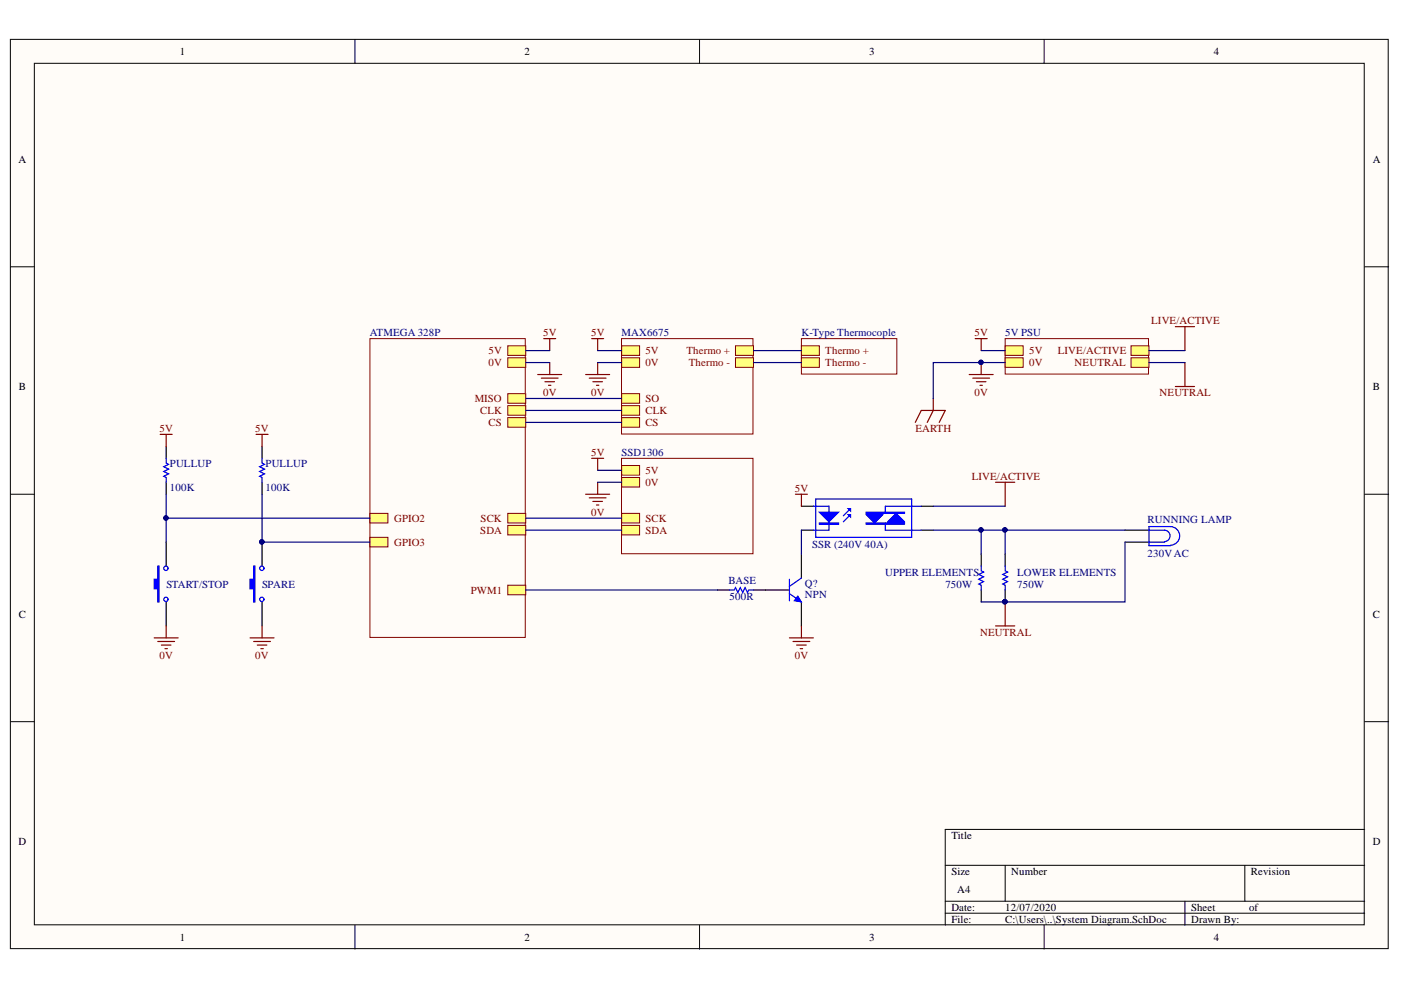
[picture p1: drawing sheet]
<svg xmlns="http://www.w3.org/2000/svg" width="297mm" height="210mm" viewBox="0 0 297 210" stroke-linecap="round" stroke-linejoin="round" font-family="sans-serif">
<g fill="#fffcf8" stroke="#000" stroke-width=".21">
<path d="M2.2 8.3h292.1v192.8h-292.1z"/>
<path d="M7.3 13.4h281.9v182.7h-281.9z"/>
</g>
<g fill="none" stroke="#000" stroke-width=".21">
<path d="M75.3 8.3v5.1M148.3 8.3v5.1M221.4 8.3v5.1M2.2 56.6h5.1M289.3 56.6h5.1M2.2 104.8h5.1M289.3 104.8h5.1M2.2 153h5.1M289.3 153h5.1M289.3 175.9h-88.9v20.3M75.3 196.2v5M148.3 196.2v5"/>
<path d="M200.4 183.5h88.9M200.4 191.1h88.9M200.4 193.6h88.9M213.1 183.5v7.6M221.4 196.2v5M251.2 191.1v5.1M263.9 183.5v7.6"/>
</g>
<path d="M78.4 71.8h33v63.3h-33z" fill="none" stroke="#800000" stroke-width=".21"/>
<path d="M107.7 73.3h3.8v2h-3.8z" fill-rule="evenodd" fill="#ffff80"/>
<path d="M107.7 73.3h3.8v2h-3.8z" fill="none" stroke="#800000" stroke-width=".21"/>
<path d="M107.7 75.9h3.8v2h-3.8z" fill-rule="evenodd" fill="#ffff80"/>
<path d="M107.7 75.9h3.8v2h-3.8z" fill="none" stroke="#800000" stroke-width=".21"/>
<path d="M107.7 83.5h3.8v2h-3.8z" fill-rule="evenodd" fill="#ffff80"/>
<path d="M107.7 83.5h3.8v2h-3.8z" fill="none" stroke="#800000" stroke-width=".21"/>
<path d="M107.7 86h3.8v2h-3.8z" fill-rule="evenodd" fill="#ffff80"/>
<path d="M107.7 86h3.8v2h-3.8z" fill="none" stroke="#800000" stroke-width=".21"/>
<path d="M107.7 88.5h3.8v2.1h-3.8z" fill-rule="evenodd" fill="#ffff80"/>
<path d="M107.7 88.5h3.8v2.1h-3.8z" fill="none" stroke="#800000" stroke-width=".21"/>
<path d="M107.7 108.9h3.8v2h-3.8z" fill-rule="evenodd" fill="#ffff80"/>
<path d="M107.7 108.9h3.8v2h-3.8z" fill="none" stroke="#800000" stroke-width=".21"/>
<path d="M107.7 111.4h3.8v2h-3.8z" fill-rule="evenodd" fill="#ffff80"/>
<path d="M107.7 111.4h3.8v2h-3.8z" fill="none" stroke="#800000" stroke-width=".21"/>
<path d="M78.4 108.9h3.8v2h-3.8z" fill-rule="evenodd" fill="#ffff80"/>
<path d="M78.4 108.9h3.8v2h-3.8z" fill="none" stroke="#800000" stroke-width=".21"/>
<path d="M78.4 113.9h3.8v2.1h-3.8z" fill-rule="evenodd" fill="#ffff80"/>
<path d="M78.4 113.9h3.8v2.1h-3.8z" fill="none" stroke="#800000" stroke-width=".21"/>
<path d="M107.7 124.1h3.8v2h-3.8z" fill-rule="evenodd" fill="#ffff80"/>
<path d="M131.8 71.8h27.8v20.2h-27.8zM107.7 124.1h3.8v2h-3.8z" fill="none" stroke="#800000" stroke-width=".21"/>
<path d="M131.8 73.3h3.8v2h-3.8z" fill-rule="evenodd" fill="#ffff80"/>
<path d="M131.8 73.3h3.8v2h-3.8z" fill="none" stroke="#800000" stroke-width=".21"/>
<path d="M131.8 75.9h3.8v2h-3.8z" fill-rule="evenodd" fill="#ffff80"/>
<path d="M131.8 75.9h3.8v2h-3.8z" fill="none" stroke="#800000" stroke-width=".21"/>
<path d="M155.9 73.3h3.8v2h-3.8z" fill-rule="evenodd" fill="#ffff80"/>
<path d="M155.9 73.3h3.8v2h-3.8z" fill="none" stroke="#800000" stroke-width=".21"/>
<path d="M155.9 75.9h3.8v2h-3.8z" fill-rule="evenodd" fill="#ffff80"/>
<path d="M155.9 75.9h3.8v2h-3.8z" fill="none" stroke="#800000" stroke-width=".21"/>
<path d="M131.8 83.5h3.8v2h-3.8z" fill-rule="evenodd" fill="#ffff80"/>
<path d="M131.8 83.5h3.8v2h-3.8z" fill="none" stroke="#800000" stroke-width=".21"/>
<path d="M131.8 86h3.8v2h-3.8z" fill-rule="evenodd" fill="#ffff80"/>
<path d="M131.8 86h3.8v2h-3.8z" fill="none" stroke="#800000" stroke-width=".21"/>
<path d="M131.8 88.5h3.8v2.1h-3.8z" fill-rule="evenodd" fill="#ffff80"/>
<path d="M131.8 97.2h27.8v20.2h-27.8zM131.8 88.5h3.8v2.1h-3.8z" fill="none" stroke="#800000" stroke-width=".21"/>
<path d="M131.8 98.7h3.8v2h-3.8z" fill-rule="evenodd" fill="#ffff80"/>
<path d="M131.8 98.7h3.8v2h-3.8z" fill="none" stroke="#800000" stroke-width=".21"/>
<path d="M131.8 101.2h3.8v2.1h-3.8z" fill-rule="evenodd" fill="#ffff80"/>
<path d="M131.8 101.2h3.8v2.1h-3.8z" fill="none" stroke="#800000" stroke-width=".21"/>
<path d="M131.8 108.9h3.8v2h-3.8z" fill-rule="evenodd" fill="#ffff80"/>
<path d="M131.8 108.9h3.8v2h-3.8z" fill="none" stroke="#800000" stroke-width=".21"/>
<path d="M131.8 111.4h3.8v2h-3.8z" fill-rule="evenodd" fill="#ffff80"/>
<path d="M131.8 111.4h3.8v2h-3.8z" fill="none" stroke="#800000" stroke-width=".21"/>
<path d="M35.2 94.6v2.6M35.2 102.3v2.5M35.2 114.9v5.1M35.2 127.6v5.1" fill="none" stroke="#000" stroke-width=".25"/>
<path d="M35.2 97.2v1l.5 .2-1 .6 1 .5-1 .5 1 .5-1 .5 .5 .2v1.1" fill="none" stroke="#00f" stroke-width=".25"/>
<path d="M33.5 120h.2v7.6h-.2v-2.8h-.8v-2h.8z" fill-rule="evenodd" fill="#00f"/>
<g fill="none" stroke="#00f" stroke-width=".25">
<path d="M33.5 120h.2v7.6h-.2v-2.8h-.8v-2h.8z"/>
<circle cx="35.2" cy="120.5" r=".46"/>
<circle cx="35.2" cy="127.1" r=".46"/>
</g>
<path d="M169.9 71.8h20.2v7.5h-20.2z" fill="none" stroke="#800000" stroke-width=".21"/>
<path d="M169.9 75.9h3.8v2h-3.8z" fill-rule="evenodd" fill="#ffff80"/>
<path d="M169.9 75.9h3.8v2h-3.8z" fill="none" stroke="#800000" stroke-width=".21"/>
<path d="M169.9 73.3h3.8v2h-3.8z" fill-rule="evenodd" fill="#ffff80"/>
<path d="M169.9 73.3h3.8v2h-3.8z" fill="none" stroke="#800000" stroke-width=".21"/>
<g fill="none" stroke="#800000" stroke-width=".25">
<path d="M114 79.4h5.1M115.3 71.8h2.5M116.5 71.8v2.5M116.5 76.9v2.5M124.2 79.4h5.1M125.4 71.8h2.6M126.7 71.8v2.5M126.7 76.9v2.5M114.8 80.2h3.5M115.5 80.9h2.1M116.3 81.7h.5M124.9 80.2h3.6"/>
<path d="M125.4 97.2h2.6M125.7 80.9h2M126.5 81.7h.5M126.7 97.2v2.5M124.2 104.8h5.1M124.9 105.6h3.6M125.7 106.3h2M126.5 107.1h.5M126.7 102.3v2.5"/>
</g>
<path d="M55.6 94.6v2.6M55.6 102.3v2.5M55.6 114.9v5.1M55.6 127.6v5.1" fill="none" stroke="#000" stroke-width=".25"/>
<path d="M55.6 97.2v1l.5 .2-1 .6 1 .5-1 .5 1 .5-1 .5 .5 .2v1.1" fill="none" stroke="#00f" stroke-width=".25"/>
<circle cx="55.5" cy="114.9" r=".46" fill="#000080" stroke="#000080" stroke-width=".21"/>
<path d="M53.8 120h.2v7.6h-.2v-2.8h-.8v-2h.8z" fill-rule="evenodd" fill="#00f"/>
<g fill="none" stroke="#00f" stroke-width=".25">
<path d="M53.8 120h.2v7.6h-.2v-2.8h-.8v-2h.8zM167.4 125.9l2.5 1.7M167.4 122.8v4.6M169.9 122.6l-2.5 1.7"/>
<circle cx="55.5" cy="120.5" r=".46"/>
<circle cx="55.5" cy="127.1" r=".46"/>
</g>
<circle cx="55.5" cy="114.9" r=".46" fill="#000080" stroke="#000080" stroke-width=".21"/>
<g fill="none" stroke="#800000" stroke-width=".25">
<path d="M34 92.1h2.5M35.2 92.1v2.5M54.3 92.1h2.5M55.6 92.1v2.5M32.7 135.2h5.1M33.5 136h3.5M34.2 136.8h2.1M35 137.5h.5M35.2 132.7v2.5M53 135.2h5.1M53.8 136h3.5M54.5 136.8h2.1"/>
<path d="M55.3 137.5h.5M55.6 132.7v2.5"/>
</g>
<path d="M169.9 117.5v5.1M162.3 125.1h5.1M169.9 127.6v5.1" fill="none" stroke="#000" stroke-width=".25"/>
<path d="M169.2 126.4l.7 1.2-1.5-.2z" fill="#00f"/>
<path d="M169.2 126.4l.7 1.2-1.5-.2z" fill="none" stroke="#00f" stroke-width=".21"/>
<path d="M169.9 107.3h2.6M169.9 112.4h2.6M195.3 107.3h2.6M195.3 112.4h2.6" fill="none" stroke="#000" stroke-width=".25"/>
<path d="M172.5 107.3h3.3v5.1h-3.3M173 105.8h20.3v8.1h-20.3zM180.3 109.1l-1.5 1.5M180.3 107.8l-1.5 1.6M187.7 110.9v1.5h7.6M195.3 107.3h-7.6v1.6" fill="none" stroke="#00f" stroke-width=".25"/>
<path d="M173.7 108.6h4.1l-2 2z" fill="#00f"/>
<path d="M173.7 108.6h4.1l-2 2zM173.7 110.9h4.1v.2h-4.1zM173.7 111h4.1" fill="none" stroke="#00f" stroke-width=".25"/>
<path d="M179.8 107.8h.5v.5z" fill="#00f"/>
<path d="M179.8 107.8h.5v.5z" fill="none" stroke="#00f" stroke-width=".25"/>
<path d="M179.8 109.1h.5v.5z" fill="#00f"/>
<path d="M179.8 109.1h.5v.5z" fill="none" stroke="#00f" stroke-width=".25"/>
<path d="M183.6 108.6h8.2v.3h-4.6v.2l-1.8 1.8-1.8-1.8z" fill-rule="evenodd" fill="#00f"/>
<path d="M183.6 108.6h8.2v.3h-4.6v.2l-1.8 1.8-1.8-1.8z" fill="none" stroke="#00f" stroke-width=".25"/>
<path d="M183.6 110.9h4.6v-.3l1.8-1.7 1.8 1.7v.5h-8.2z" fill-rule="evenodd" fill="#00f"/>
<path d="M183.6 110.9h4.6v-.3l1.8-1.7 1.8 1.7v.5h-8.2zM243.6 112.4h3.3a1.22 1.22 0 0 1 1.2 1.2 1.22 1.22 0 0 1-1.2 1.2M243.6 114.9h3.3M248.2 115.6a1.98 1.98 0 0 0 1.9-2 1.98 1.98 0 0 0-1.9-2h-4.6v4.1h4.6M154.7 125.1h1l.2-.5 .5 1 .6-1 .5 1 .5-1 .5 1 .2-.5h1M208 120v1l.5 .3-1 .5 1 .5-1 .5 1 .5-1 .5 .5 .3v1M213.1 120v1l.5 .3-1 .5 1 .5-1 .5 1 .5-1 .5 .5 .3v1" fill="none" stroke="#00f" stroke-width=".25"/>
<path d="M208 117.5v2.5M213.1 117.5v2.5M238.5 112.4h5.1M238.5 114.9h5.1M152.1 125.1h2.6M159.7 125.1h2.6M208 125.1v2.5M213.1 125.1v2.5" fill="none" stroke="#000" stroke-width=".25"/>
<g fill="none" stroke="#800000" stroke-width=".25">
<path d="M205.5 79.4h5.1M208 76.9v2.5M194.1 89.6l1.2-2.6h5.1l-1.3 2.6M197.9 84.5v2.5l-1.3 2.6M206.3 80.2h3.5M207 80.9h2M207.8 81.7h.5M168.6 104.8h2.6M169.9 104.8v2.5M211.1 102.3h4M213.1 102.3v5M167.4 135.2h5.1"/>
<path d="M168.1 136h3.6M168.9 136.8h2M169.7 137.5h.5M169.9 132.7v2.5M211.1 132.7h4M213.1 127.6v5.1"/>
</g>
<g fill="#000080" stroke="#000080" stroke-width=".21">
<circle cx="213.1" cy="127.6" r=".46"/>
<circle cx="208" cy="76.8" r=".46"/>
</g>
<path d="M213.1 71.8h30.4v7.5h-30.4z" fill="none" stroke="#800000" stroke-width=".21"/>
<path d="M213.1 73.3h3.8v2h-3.8z" fill-rule="evenodd" fill="#ffff80"/>
<path d="M213.1 73.3h3.8v2h-3.8z" fill="none" stroke="#800000" stroke-width=".21"/>
<path d="M213.1 75.9h3.8v2h-3.8z" fill-rule="evenodd" fill="#ffff80"/>
<path d="M213.1 75.9h3.8v2h-3.8z" fill="none" stroke="#800000" stroke-width=".21"/>
<path d="M239.8 73.3h3.8v2h-3.8z" fill-rule="evenodd" fill="#ffff80"/>
<path d="M239.8 73.3h3.8v2h-3.8z" fill="none" stroke="#800000" stroke-width=".21"/>
<path d="M239.8 75.9h3.8v2h-3.8z" fill-rule="evenodd" fill="#ffff80"/>
<path d="M239.8 75.9h3.8v2h-3.8z" fill="none" stroke="#800000" stroke-width=".21"/>
<path d="M206.8 71.8h2.5M208 71.8v2.5M249.2 69.3h4.1M251.2 69.3v5M251.2 76.9v5M249.2 81.9h4.1" fill="none" stroke="#800000" stroke-width=".25"/>
<g fill="none" stroke="#000080" stroke-width=".25">
<path d="M111.5 74.3h5M111.5 76.9h5M126.7 74.3h5.1M126.7 76.9h5.1M159.7 74.3h10.2M159.7 76.9h10.2M208 74.3h5.1M213.1 76.9h-15.2v7.6M243.6 74.3h7.6M243.6 76.9h7.6M111.5 84.5h20.3M111.5 87h20.3"/>
<path d="M111.5 89.6h20.3M126.7 99.7h5.1M35.2 104.8v10.1M35.2 109.9h43.2M55.6 104.8v10.1h22.8M111.5 109.9h20.3M111.5 112.4h20.3M126.7 102.3h5.1M169.9 112.4v5.1M197.9 112.4h15.2v5.1M197.9 107.3h15.2M208 112.4v5.1"/>
<path d="M213.1 112.4h25.4M238.5 114.9v12.7h-30.5M111.5 125.1h40.6"/>
</g>
<g fill="#000080" stroke="#000080" stroke-width=".21">
<circle cx="35.2" cy="109.8" r=".46"/>
<circle cx="55.5" cy="114.9" r=".46"/>
<circle cx="208" cy="112.4" r=".46"/>
<circle cx="213.1" cy="112.4" r=".46"/>
<circle cx="213.1" cy="127.6" r=".46"/>
<circle cx="208" cy="76.8" r=".46"/>
</g>
<g font-size="2.3">
<text x="38.1" y="11.7">1</text>
<text x="111.2" y="11.7">2</text>
<text x="184.3" y="11.7">3</text>
<text x="257.4" y="11.7">4</text>
<text x="3.9" y="34.5">A</text>
<text x="291.1" y="34.5">A</text>
<text x="4" y="82.7">B</text>
<text x="291.1" y="82.7">B</text>
<text x="4" y="130.9">C</text>
<text x="291.1" y="130.9">C</text>
<text x="3.9" y="179.2">D</text>
<text x="201.7" y="177.9">Title</text>
<text x="291.1" y="179.2">D</text>
<text x="201.7" y="185.5">Size</text>
<text x="214.4" y="185.5">Number</text>
<text x="265.2" y="185.5">Revision</text>
<text x="203" y="189.3">A4</text>
<text x="201.7" y="193.1">Date:</text>
<text x="201.7" y="195.7">File:</text>
<text x="213.1" y="193.1">12/07/2020</text>
<text x="213.1" y="195.7">C:\Users\..\System Diagram.SchDoc</text>
<text x="252.5" y="193.1">Sheet</text>
<text x="252.5" y="195.7">Drawn By:</text>
<text x="264.8" y="193.1">of</text>
<text x="38.1" y="199.5">1</text>
<text x="111.2" y="199.5">2</text>
<text x="184.3" y="199.5">3</text>
<text x="257.4" y="199.5">4</text>
</g>
<g font-size="2.3" fill="#000080">
<text x="78.4" y="71.3">ATMEGA 328P</text>
<text x="131.8" y="71.3">MAX6675</text>
<text x="169.9" y="71.3">K-Type Thermocople</text>
<text x="213.1" y="71.3">5V PSU</text>
<text x="36" y="98.9">PULLUP</text>
<text x="56.3" y="98.9">PULLUP</text>
<text x="131.8" y="96.6">SSD1306</text>
<text x="36" y="104.1">100K</text>
<text x="56.3" y="104.1">100K</text>
<text x="243.3" y="110.9">RUNNING LAMP</text>
<text x="172.2" y="116.2">SSR (240V 40A)</text>
<text x="243.3" y="118">230VAC</text>
<text x="35.3" y="124.6">START/STOP</text>
<text x="55.6" y="124.6">SPARE</text>
<text x="154.4" y="123.9">BASE</text>
<text x="170.7" y="124.4">Q?</text>
<text x="187.7" y="122.1">UPPER ELEMENTS</text>
<text x="200.4" y="124.6">750W</text>
<text x="215.7" y="124.6">750W</text>
<text x="215.7" y="122.1">LOWER ELEMENTS</text>
<text x="154.7" y="127.1">500R</text>
<text x="170.7" y="126.9">NPN</text>
</g>
<g font-size="2.3" fill="#800000">
<text x="115.2" y="71.3">5V</text>
<text x="125.3" y="71.3">5V</text>
<text x="206.6" y="71.3">5V</text>
<text x="244.1" y="68.8">LIVE/ACTIVE</text>
<text x="103.6" y="75.1">5V</text>
<text x="103.6" y="77.6">0V</text>
<text x="136.8" y="75.1">5V</text>
<text x="136.8" y="77.6">0V</text>
<text x="145.5" y="75.1">Thermo +</text>
<text x="146.1" y="77.6">Thermo -</text>
<text x="175" y="77.6">Thermo -</text>
<text x="175" y="75.1">Thermo +</text>
<text x="218.2" y="75.1">5V</text>
<text x="218.2" y="77.6">0V</text>
<text x="224.3" y="75.1">LIVE/ACTIVE</text>
<text x="227.8" y="77.6">NEUTRAL</text>
<text x="115.2" y="84">0V</text>
<text x="125.3" y="84">0V</text>
<text x="206.6" y="84">0V</text>
<text x="245.8" y="84">NEUTRAL</text>
<text x="100.6" y="85.2">MISO</text>
<text x="101.8" y="87.8">CLK</text>
<text x="136.8" y="85.2">SO</text>
<text x="136.8" y="87.8">CLK</text>
<text x="33.8" y="91.6">5V</text>
<text x="54.1" y="91.6">5V</text>
<text x="103.6" y="90.3">CS</text>
<text x="136.8" y="90.3">CS</text>
<text x="194.1" y="91.6">EARTH</text>
<text x="125.3" y="96.6">5V</text>
<text x="136.8" y="100.4">5V</text>
<text x="206" y="101.7">LIVE/ACTIVE</text>
<text x="136.8" y="103">0V</text>
<text x="168.6" y="104.3">5V</text>
<text x="83.6" y="110.7">GPIO2</text>
<text x="101.8" y="113.2">SDA</text>
<text x="101.9" y="110.7">SCK</text>
<text x="125.3" y="109.4">0V</text>
<text x="136.8" y="110.7">SCK</text>
<text x="136.8" y="113.2">SDA</text>
<text x="83.6" y="115.7">GPIO3</text>
<text x="99.8" y="125.9">PWM1</text>
<text x="207.8" y="134.7">NEUTRAL</text>
<text x="33.8" y="139.8">0V</text>
<text x="54.1" y="139.8">0V</text>
<text x="168.6" y="139.8">0V</text>
</g>
</svg>
